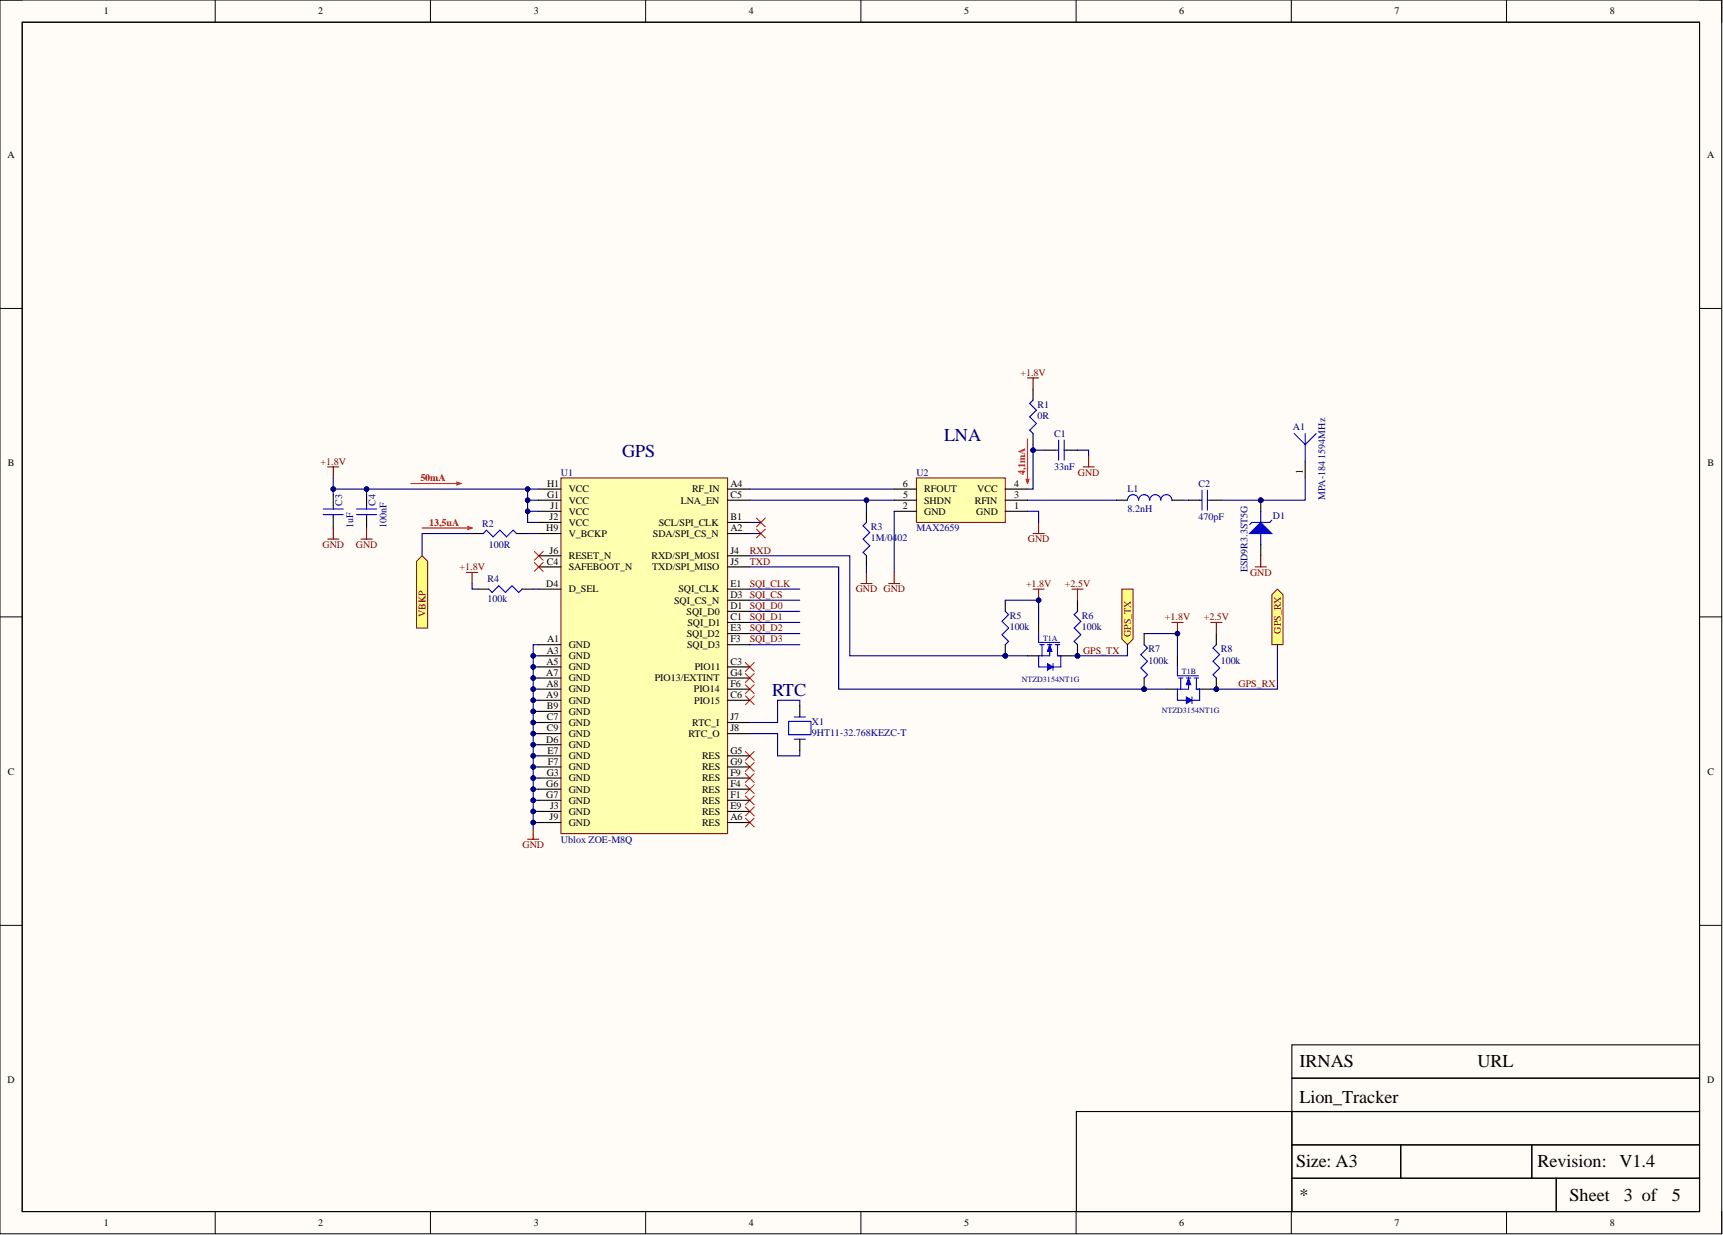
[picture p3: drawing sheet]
<svg xmlns="http://www.w3.org/2000/svg" width="393mm" height="282mm" viewBox="0 0 393 282" stroke-linecap="round" stroke-linejoin="round" font-family="sans-serif">
<path d="M0 0h393.1v281.6h-393.1z" fill-rule="evenodd" fill="#fffcf8"/>
<path d="M0 0h393.1v281.6h-393.1z" fill="none" stroke="#000" stroke-width=".23"/>
<path d="M5.1 5.1h382.9v271.4h-382.9z" fill-rule="evenodd" fill="#fffcf8"/>
<g fill="none" stroke="#000" stroke-width=".23">
<path d="M0 0h5.1M5.1 5.1h382.9v271.4h-382.9zM49.1 0v5.1M98.3 0v5.1M147.4 0v5.1M196.5 0v5.1M245.7 0v5.1M294.8 0v5.1M343.9 0v5.1M388 0h5.1v5.1M0 70.4h5.1M388 70.4h5.1"/>
<path d="M0 140.8h5.1M388 140.8h5.1M0 211.2h5.1M388 211.2h5.1M49.1 276.5v5.1M98.3 276.5v5.1M147.4 276.5v5.1M196.5 276.5v5.1M245.7 276.5v5.1M294.8 276.5v5.1M343.9 276.5v5.1M393.1 276.5v5.1"/>
</g>
<path d="M5.1 5.1h382.9v271.4h-382.9zM107.8 121.8h2.5M117.9 121.8h2.6M294.9 238.5h93.1v7.6h-93.1zM245.7 253.7h49.2v22.8h-49.2zM294.9 253.7h93.1v7.6h-93.1zM294.9 246.1h93.1v7.6h-93.1zM294.9 261.3h24.9v7.6h-24.9zM294.9 268.9h60.4v7.6h-60.4zM319.8 261.3h29.9v7.6h-29.9zM349.7 261.3h38.3v7.6h-38.3zM355.3 268.9h32.7v7.6h-32.7z" fill="none" stroke="#000" stroke-width=".25"/>
<path d="M110.3 121.8l.8-.8 1.5 1.5 1.5-1.5 1.5 1.5 1.6-1.5 .7 .8" fill="none" stroke="#00f" stroke-width=".25"/>
<path d="M209.2 109.1h20.3v10.1h-20.3z" fill-rule="evenodd" fill="#ffffb0"/>
<path d="M209.2 109.1h20.3v10.1h-20.3z" fill="none" stroke="#800000" stroke-width=".23"/>
<path d="M204.1 116.7h5.1M204.1 114.2h5.1M204.1 111.6h5.1M229.5 116.7h5.1M229.5 114.2h5.1M229.5 111.6h5.1M238.4 102.7h2.5M243.4 102.7h2.6M254.9 114.2h2.5M267.5 114.2h2.6M271.3 114.2h2.6M276.4 114.2h2.5" fill="none" stroke="#000" stroke-width=".25"/>
<path d="M237.1 119.2v2.6M247.2 106.6h2.6M248.5 104v2.6M196.5 133.2h2.6M197.8 130.7v2.5M202.9 133.2h2.5M204.1 130.7v2.5M235.8 121.8h2.6" fill="none" stroke="#800000" stroke-width=".25"/>
<path d="M240.9 102.7h.8M241.7 100.5v4.5M242.9 102.7h.5M242.9 100.5v4.5M257.4 114.2a1.27 1.27 0 0 1 1.3-1.3 1.27 1.27 0 0 1 1.2 1.3 1.27 1.27 0 0 1 1.3-1.3 1.27 1.27 0 0 1 1.3 1.3 1.27 1.27 0 0 1 1.2-1.3 1.27 1.27 0 0 1 1.3 1.3 1.27 1.27 0 0 1 1.3-1.3 1.27 1.27 0 0 1 1.2 1.3M273.9 114.2h.5M274.4 111.9v4.5M275.7 114.2h.7M275.7 111.9v4.5" fill="none" stroke="#00f" stroke-width=".25"/>
<path d="M96.4 126.8l1.2 1.3v15.2h-2.5v-15.2z" fill-rule="evenodd" fill="#ffff80"/>
<path d="M96.4 126.8l1.2 1.3v15.2h-2.5v-15.2z" fill="none" stroke="#800000" stroke-width=".23"/>
<path d="M235.8 91.3l-.7 .8 1.5 1.5-1.5 1.5 1.5 1.6-1.5 1.5 .7 .7M73.8 116.2h4.6M73.8 117.5h4.6M76.1 115.4v.8M76.1 117.5v.5M81.4 116.2h4.6M81.4 117.5h4.6M83.7 115.4v.8M83.7 117.5v.5M111.6 134.5l.7 .7 1.6-1.5 1.5 1.5 1.5-1.5 1.5 1.5 .8-.7" fill="none" stroke="#00f" stroke-width=".25"/>
<path d="M235.8 88.8v2.5M235.8 98.9v2.6M76.1 112.9v2.5M76.1 118v2.5M83.7 112.9v2.5M83.7 118v2.5M109 134.5h2.6M119.2 134.5h2.5" fill="none" stroke="#000" stroke-width=".25"/>
<g fill="none" stroke="#f00" stroke-width=".23">
<path d="M122 125.8l2 2.1M122 128.4l2 2M124 125.8l-2 2.1M124 128.4l-2 2M170.2 158.8l2 2M170.2 156.3l2 2M170.2 153.7l2 2.1M170.2 151.2l2 2M172.2 158.8l-2 2M172.2 156.3l-2 2M172.2 153.7l-2 2.1M172.2 151.2l-2 2"/>
<path d="M170.2 179.1l2 2M170.2 176.6l2 2M170.2 174l2 2.1M170.2 171.5l2 2M172.2 179.1l-2 2M172.2 176.6l-2 2M172.2 174l-2 2.1M172.2 171.5l-2 2M170.2 186.7l2 2M170.2 184.2l2 2M170.2 181.6l2 2.1M172.2 186.7l-2 2"/>
<path d="M172.2 184.2l-2 2M172.2 181.6l-2 2.1"/>
</g>
<path d="M74.8 123h2.5M76.1 120.5v2.5M82.4 123h2.6M83.7 120.5v2.5M120.5 191.5h2.5M121.7 189v2.5" fill="none" stroke="#800000" stroke-width=".25"/>
<path d="M128.1 109.1h38v81.2h-38z" fill-rule="evenodd" fill="#ffffb0"/>
<path d="M128.1 109.1h38v81.2h-38z" fill="none" stroke="#800000" stroke-width=".23"/>
<g fill="none" stroke="#000" stroke-width=".25">
<path d="M123 111.6h5.1M123 119.2h5.1M123 114.2h5.1M123 116.7h5.1M166.1 111.6h5.1M166.1 119.2h5.1M166.1 114.2h5.1M123 121.8h5.1M123 134.5h5.1M123 126.8h5.1M123 129.4h5.1M166.1 121.8h5.1"/>
<path d="M166.1 139.5h5.1M166.1 137h5.1M166.1 134.5h5.1M166.1 126.8h5.1M166.1 129.4h5.1M123 152.2h5.1M123 159.8h5.1M123 147.1h5.1M123 157.3h5.1M123 154.8h5.1M123 149.7h5.1M166.1 142.1h5.1"/>
<path d="M166.1 152.2h5.1M166.1 159.8h5.1M166.1 144.6h5.1M166.1 147.1h5.1M166.1 157.3h5.1M166.1 154.8h5.1M123 177.6h5.1M123 172.5h5.1M123 175h5.1M123 164.9h5.1M123 167.4h5.1M123 162.4h5.1"/>
<path d="M123 170h5.1M166.1 177.6h5.1M166.1 172.5h5.1M166.1 175h5.1M166.1 164.9h5.1M166.1 167.4h5.1M123 187.7h5.1M123 185.2h5.1M123 182.7h5.1M123 180.1h5.1M166.1 187.7h5.1M166.1 185.2h5.1"/>
<path d="M166.1 182.7h5.1M166.1 180.1h5.1"/>
</g>
<circle cx="287.8" cy="114.2" r=".51" fill="#000080"/>
<circle cx="287.8" cy="114.2" r=".51" fill="none" stroke="#000080" stroke-width=".23"/>
<path d="M287.8 119.2l2.6 2.6h-5.1z" fill="#00f"/>
<path d="M287.8 119.2l2.6 2.6h-5.1zM287.8 121.8v2.5" fill="none" stroke="#00f" stroke-width=".25"/>
<path d="M287.8 114.2v2.5M287.8 124.3v2.5" fill="none" stroke="#000" stroke-width=".25"/>
<circle cx="287.8" cy="114.2" r=".51" fill="#000080"/>
<circle cx="287.8" cy="114.2" r=".51" fill="none" stroke="#000080" stroke-width=".23"/>
<path d="M295.4 98.9l2.6 2.6 2.5-2.6M298 98.9v6.4M287.8 116.7v2.5M290.4 118.7l-.5 .5h-4.1l-.5 .5M180 164.6h5.1v3.1h-5.1zM181.3 168.7h2.6M181.3 163.6h2.6" fill="none" stroke="#00f" stroke-width=".25"/>
<path d="M234.6 86.3h2.5M235.8 86.3v2.5M74.8 106.6h2.5M76.1 106.6v2.5M106.5 130.7h2.5M107.8 130.7v2.5M286.6 129.4h2.5M287.8 126.8v2.6" fill="none" stroke="#800000" stroke-width=".25"/>
<path d="M298 105.3v3.8M182.6 161.1v2.5M182.6 168.7v2.5" fill="none" stroke="#000" stroke-width=".25"/>
<circle cx="229.5" cy="149.7" r=".51" fill="#000080"/>
<circle cx="229.5" cy="149.7" r=".51" fill="none" stroke="#000080" stroke-width=".23"/>
<path d="M229.5 139.5l.8 .8-1.6 1.5 1.6 1.5-1.6 1.6 1.6 1.5-.8 .7" fill="none" stroke="#00f" stroke-width=".25"/>
<path d="M229.5 137v2.5M229.5 147.1v2.6" fill="none" stroke="#000" stroke-width=".25"/>
<circle cx="229.5" cy="149.7" r=".51" fill="#000080"/>
<circle cx="229.5" cy="149.7" r=".51" fill="none" stroke="#000080" stroke-width=".23"/>
<circle cx="246" cy="149.7" r=".51" fill="#000080"/>
<circle cx="246" cy="149.7" r=".51" fill="none" stroke="#000080" stroke-width=".23"/>
<path d="M246 139.5l-.8 .8 1.5 1.5-1.5 1.5 1.5 1.6-1.5 1.5 .8 .7" fill="none" stroke="#00f" stroke-width=".25"/>
<path d="M246 147.1v2.6" fill="none" stroke="#000" stroke-width=".25"/>
<circle cx="246" cy="149.7" r=".51" fill="#000080"/>
<circle cx="246" cy="149.7" r=".51" fill="none" stroke="#000080" stroke-width=".23"/>
<path d="M246 137v2.5" fill="none" stroke="#000" stroke-width=".25"/>
<circle cx="261.2" cy="157.3" r=".51" fill="#000080"/>
<circle cx="261.2" cy="157.3" r=".51" fill="none" stroke="#000080" stroke-width=".23"/>
<path d="M261.2 147.1l.8 .8-1.6 1.5 1.6 1.5-1.6 1.6 1.6 1.5-.8 .8" fill="none" stroke="#00f" stroke-width=".25"/>
<path d="M261.2 144.6v2.5M261.2 154.8v2.5" fill="none" stroke="#000" stroke-width=".25"/>
<circle cx="261.2" cy="157.3" r=".51" fill="#000080"/>
<circle cx="261.2" cy="157.3" r=".51" fill="none" stroke="#000080" stroke-width=".23"/>
<circle cx="277.7" cy="157.3" r=".51" fill="#000080"/>
<circle cx="277.7" cy="157.3" r=".51" fill="none" stroke="#000080" stroke-width=".23"/>
<path d="M277.7 147.1l-.8 .8 1.5 1.5-1.5 1.5 1.5 1.6-1.5 1.5 .8 .8" fill="none" stroke="#00f" stroke-width=".25"/>
<path d="M277.7 154.8v2.5" fill="none" stroke="#000" stroke-width=".25"/>
<circle cx="277.7" cy="157.3" r=".51" fill="#000080"/>
<circle cx="277.7" cy="157.3" r=".51" fill="none" stroke="#000080" stroke-width=".23"/>
<path d="M234.6 149.7h2.5M237.1 142.1v2.5M242.2 149.7h2.5M277.7 144.6v2.5" fill="none" stroke="#000" stroke-width=".25"/>
<path d="M237.1 144.6v2h4.8M237.4 147.1h1M237.9 147.1v2.6h1.7v-2.6M239.1 147.1h1M240.9 147.1h1M241.4 147.1v2.6" fill="none" stroke="#00f" stroke-width=".25"/>
<path d="M239.6 147.1l.5 1.6h-1z" fill="#00f"/>
<path d="M239.6 147.1l.5 1.6h-1z" fill="none" stroke="#00f" stroke-width=".23"/>
<path d="M237.1 149.7v2.5h2M240.4 151.5v1.5M241.4 149.7h.8v2.5h-1.8" fill="none" stroke="#00f" stroke-width=".25"/>
<path d="M239.1 151.5l1.3 .7-1.3 .8z" fill="#00f"/>
<path d="M239.1 151.5l1.3 .7-1.3 .8z" fill="none" stroke="#00f" stroke-width=".23"/>
<path d="M237.1 149.7h.8M268.8 152.2v2h4.8M269.1 154.8h1M269.6 154.8v2.5h1.7v-2.5M270.8 154.8h1M272.6 154.8h1M273.1 154.8v2.5" fill="none" stroke="#00f" stroke-width=".25"/>
<path d="M266.3 157.3h2.5M268.8 149.7v2.5M273.9 157.3h2.5" fill="none" stroke="#000" stroke-width=".25"/>
<path d="M271.3 154.8l.5 1.5h-1z" fill="#00f"/>
<path d="M271.3 154.8l.5 1.5h-1z" fill="none" stroke="#00f" stroke-width=".23"/>
<path d="M268.8 157.3v2.5h2M272.1 159.1v1.5M273.1 157.3h.8v2.5h-1.8" fill="none" stroke="#00f" stroke-width=".25"/>
<path d="M270.8 159.1l1.3 .7-1.3 .8z" fill="#00f"/>
<path d="M270.8 159.1l1.3 .7-1.3 .8z" fill="none" stroke="#00f" stroke-width=".23"/>
<path d="M268.8 157.3h.8" fill="none" stroke="#00f" stroke-width=".25"/>
<path d="M235.8 134.5h2.6M237.1 134.5v2.5" fill="none" stroke="#800000" stroke-width=".25"/>
<circle cx="237.1" cy="137" r=".51" fill="#000080"/>
<circle cx="237.1" cy="137" r=".51" fill="none" stroke="#000080" stroke-width=".23"/>
<path d="M267.5 142.1h2.6M268.8 142.1v2.5" fill="none" stroke="#800000" stroke-width=".25"/>
<circle cx="268.8" cy="144.6" r=".51" fill="#000080"/>
<circle cx="268.8" cy="144.6" r=".51" fill="none" stroke="#000080" stroke-width=".23"/>
<path d="M244.7 134.5h2.5M246 134.5v2.5M276.4 142.1h2.5M277.7 142.1v2.5" fill="none" stroke="#800000" stroke-width=".25"/>
<path d="M291.6 134.5l1.3 1.2v11.4h-2.5v-11.4z" fill-rule="evenodd" fill="#ffff80"/>
<path d="M291.6 134.5l1.3 1.2v11.4h-2.5v-11.4z" fill="none" stroke="#800000" stroke-width=".23"/>
<path d="M256.1 134.5h2.6v11.4l-1.3 1.2-1.3-1.2z" fill-rule="evenodd" fill="#ffff80"/>
<path d="M256.1 134.5h2.6v11.4l-1.3 1.2-1.3-1.2z" fill="none" stroke="#800000" stroke-width=".23"/>
<path d="M172.7 118.2l2 2.1M174.7 118.2l-2 2.1M172.7 120.8l2 2M174.7 120.8l-2 2" fill="none" stroke="#f00" stroke-width=".23"/>
<path d="M93.8 110.4h11.4M104.2 110l1 .4M105.2 110.4l-1 .3M234.2 109.3l.4 1.1M234.6 100.2v10.2M234.9 109.3l-.3 1.1M96.4 120.5h11.4M106.8 120.2l1 .3M107.8 120.5l-1 .3" fill="none" stroke="#f00" stroke-width=".25"/>
<path d="M197.8 119.2l-.8 .8 1.6 1.5-1.6 1.5 1.6 1.6-1.6 1.5 .8 .7" fill="none" stroke="#00f" stroke-width=".25"/>
<path d="M197.8 116.7v2.5M197.8 126.8v2.6" fill="none" stroke="#000" stroke-width=".25"/>
<path d="M197.8 114.2h6.3M120.5 121.8h2.5" fill="none" stroke="#000080" stroke-width=".25"/>
<circle cx="197.8" cy="114.2" r=".51" fill="#000080"/>
<circle cx="197.8" cy="114.2" r=".51" fill="none" stroke="#000080" stroke-width=".23"/>
<path d="M204.1 116.7v14M234.6 116.7h2.5v2.5M246 102.7h2.5v1.3M197.8 129.4v1.3M121.7 149.7h1.3" fill="none" stroke="#000080" stroke-width=".25"/>
<circle cx="121.7" cy="149.7" r=".51" fill="#000080"/>
<circle cx="121.7" cy="149.7" r=".51" fill="none" stroke="#000080" stroke-width=".23"/>
<path d="M121.7 152.2h1.3" fill="none" stroke="#000080" stroke-width=".25"/>
<circle cx="121.7" cy="152.2" r=".51" fill="#000080"/>
<circle cx="121.7" cy="152.2" r=".51" fill="none" stroke="#000080" stroke-width=".23"/>
<path d="M121.7 154.8h1.3" fill="none" stroke="#000080" stroke-width=".25"/>
<circle cx="121.7" cy="154.8" r=".51" fill="#000080"/>
<circle cx="121.7" cy="154.8" r=".51" fill="none" stroke="#000080" stroke-width=".23"/>
<path d="M121.7 157.3h1.3" fill="none" stroke="#000080" stroke-width=".25"/>
<circle cx="121.7" cy="157.3" r=".51" fill="#000080"/>
<circle cx="121.7" cy="157.3" r=".51" fill="none" stroke="#000080" stroke-width=".23"/>
<path d="M121.7 159.8h1.3" fill="none" stroke="#000080" stroke-width=".25"/>
<circle cx="121.7" cy="159.8" r=".51" fill="#000080"/>
<circle cx="121.7" cy="159.8" r=".51" fill="none" stroke="#000080" stroke-width=".23"/>
<path d="M121.7 162.4h1.3" fill="none" stroke="#000080" stroke-width=".25"/>
<circle cx="121.7" cy="162.4" r=".51" fill="#000080"/>
<circle cx="121.7" cy="162.4" r=".51" fill="none" stroke="#000080" stroke-width=".23"/>
<path d="M121.7 164.9h1.3" fill="none" stroke="#000080" stroke-width=".25"/>
<circle cx="121.7" cy="164.9" r=".51" fill="#000080"/>
<circle cx="121.7" cy="164.9" r=".51" fill="none" stroke="#000080" stroke-width=".23"/>
<path d="M121.7 167.4h1.3" fill="none" stroke="#000080" stroke-width=".25"/>
<circle cx="121.7" cy="167.4" r=".51" fill="#000080"/>
<circle cx="121.7" cy="167.4" r=".51" fill="none" stroke="#000080" stroke-width=".23"/>
<path d="M121.7 170h1.3" fill="none" stroke="#000080" stroke-width=".25"/>
<circle cx="121.7" cy="170" r=".51" fill="#000080"/>
<circle cx="121.7" cy="170" r=".51" fill="none" stroke="#000080" stroke-width=".23"/>
<path d="M121.7 172.5h1.3" fill="none" stroke="#000080" stroke-width=".25"/>
<circle cx="121.7" cy="172.5" r=".51" fill="#000080"/>
<circle cx="121.7" cy="172.5" r=".51" fill="none" stroke="#000080" stroke-width=".23"/>
<path d="M121.7 175h1.3" fill="none" stroke="#000080" stroke-width=".25"/>
<circle cx="121.7" cy="175" r=".51" fill="#000080"/>
<circle cx="121.7" cy="175" r=".51" fill="none" stroke="#000080" stroke-width=".23"/>
<path d="M121.7 177.6h1.3" fill="none" stroke="#000080" stroke-width=".25"/>
<circle cx="121.7" cy="177.6" r=".51" fill="#000080"/>
<circle cx="121.7" cy="177.6" r=".51" fill="none" stroke="#000080" stroke-width=".23"/>
<path d="M121.7 180.1h1.3" fill="none" stroke="#000080" stroke-width=".25"/>
<circle cx="121.7" cy="180.1" r=".51" fill="#000080"/>
<circle cx="121.7" cy="180.1" r=".51" fill="none" stroke="#000080" stroke-width=".23"/>
<path d="M121.7 182.7h1.3" fill="none" stroke="#000080" stroke-width=".25"/>
<circle cx="121.7" cy="182.7" r=".51" fill="#000080"/>
<circle cx="121.7" cy="182.7" r=".51" fill="none" stroke="#000080" stroke-width=".23"/>
<path d="M121.7 185.2h1.3" fill="none" stroke="#000080" stroke-width=".25"/>
<circle cx="121.7" cy="185.2" r=".51" fill="#000080"/>
<circle cx="121.7" cy="185.2" r=".51" fill="none" stroke="#000080" stroke-width=".23"/>
<path d="M121.7 187.7h1.3" fill="none" stroke="#000080" stroke-width=".25"/>
<circle cx="121.7" cy="187.7" r=".51" fill="#000080"/>
<circle cx="121.7" cy="187.7" r=".51" fill="none" stroke="#000080" stroke-width=".23"/>
<path d="M171.2 114.2h26.6v2.5M107.8 133.2v1.3h1.2M121.7 134.5h1.3" fill="none" stroke="#000080" stroke-width=".25"/>
<circle cx="197.8" cy="114.2" r=".51" fill="#000080"/>
<circle cx="197.8" cy="114.2" r=".51" fill="none" stroke="#000080" stroke-width=".23"/>
<path d="M83.7 111.6v1.3" fill="none" stroke="#000080" stroke-width=".25"/>
<circle cx="83.7" cy="111.6" r=".51" fill="#000080"/>
<circle cx="83.7" cy="111.6" r=".51" fill="none" stroke="#000080" stroke-width=".23"/>
<path d="M120.5 111.6v2.6h2.5" fill="none" stroke="#000080" stroke-width=".25"/>
<circle cx="120.5" cy="114.2" r=".51" fill="#000080"/>
<circle cx="120.5" cy="114.2" r=".51" fill="none" stroke="#000080" stroke-width=".23"/>
<circle cx="120.5" cy="111.6" r=".51" fill="#000080"/>
<circle cx="120.5" cy="111.6" r=".51" fill="none" stroke="#000080" stroke-width=".23"/>
<path d="M120.5 114.2v2.5h2.5" fill="none" stroke="#000080" stroke-width=".25"/>
<circle cx="120.5" cy="116.7" r=".51" fill="#000080"/>
<circle cx="120.5" cy="116.7" r=".51" fill="none" stroke="#000080" stroke-width=".23"/>
<circle cx="120.5" cy="114.2" r=".51" fill="#000080"/>
<circle cx="120.5" cy="114.2" r=".51" fill="none" stroke="#000080" stroke-width=".23"/>
<path d="M120.5 116.7v2.5h2.5" fill="none" stroke="#000080" stroke-width=".25"/>
<circle cx="120.5" cy="116.7" r=".51" fill="#000080"/>
<circle cx="120.5" cy="116.7" r=".51" fill="none" stroke="#000080" stroke-width=".23"/>
<path d="M235.8 101.5v1.2" fill="none" stroke="#000080" stroke-width=".25"/>
<circle cx="235.8" cy="102.7" r=".51" fill="#000080"/>
<circle cx="235.8" cy="102.7" r=".51" fill="none" stroke="#000080" stroke-width=".23"/>
<path d="M171.2 119.2h2.5M171.2 111.6h32.9M171.2 121.8h2.5M123 147.1h-1.3v41.9M171.2 167.4h6.3v5.1h5.1v-1.3M182.6 161.1v-1.3h-5.1v5.1h-6.3" fill="none" stroke="#000080" stroke-width=".25"/>
<circle cx="121.7" cy="149.7" r=".51" fill="#000080"/>
<circle cx="121.7" cy="149.7" r=".51" fill="none" stroke="#000080" stroke-width=".23"/>
<circle cx="121.7" cy="152.2" r=".51" fill="#000080"/>
<circle cx="121.7" cy="152.2" r=".51" fill="none" stroke="#000080" stroke-width=".23"/>
<circle cx="121.7" cy="154.8" r=".51" fill="#000080"/>
<circle cx="121.7" cy="154.8" r=".51" fill="none" stroke="#000080" stroke-width=".23"/>
<circle cx="121.7" cy="157.3" r=".51" fill="#000080"/>
<circle cx="121.7" cy="157.3" r=".51" fill="none" stroke="#000080" stroke-width=".23"/>
<circle cx="121.7" cy="159.8" r=".51" fill="#000080"/>
<circle cx="121.7" cy="159.8" r=".51" fill="none" stroke="#000080" stroke-width=".23"/>
<circle cx="121.7" cy="162.4" r=".51" fill="#000080"/>
<circle cx="121.7" cy="162.4" r=".51" fill="none" stroke="#000080" stroke-width=".23"/>
<circle cx="121.7" cy="164.9" r=".51" fill="#000080"/>
<circle cx="121.7" cy="164.9" r=".51" fill="none" stroke="#000080" stroke-width=".23"/>
<circle cx="121.7" cy="167.4" r=".51" fill="#000080"/>
<circle cx="121.7" cy="167.4" r=".51" fill="none" stroke="#000080" stroke-width=".23"/>
<circle cx="121.7" cy="170" r=".51" fill="#000080"/>
<circle cx="121.7" cy="170" r=".51" fill="none" stroke="#000080" stroke-width=".23"/>
<circle cx="121.7" cy="172.5" r=".51" fill="#000080"/>
<circle cx="121.7" cy="172.5" r=".51" fill="none" stroke="#000080" stroke-width=".23"/>
<circle cx="121.7" cy="175" r=".51" fill="#000080"/>
<circle cx="121.7" cy="175" r=".51" fill="none" stroke="#000080" stroke-width=".23"/>
<circle cx="121.7" cy="177.6" r=".51" fill="#000080"/>
<circle cx="121.7" cy="177.6" r=".51" fill="none" stroke="#000080" stroke-width=".23"/>
<circle cx="121.7" cy="180.1" r=".51" fill="#000080"/>
<circle cx="121.7" cy="180.1" r=".51" fill="none" stroke="#000080" stroke-width=".23"/>
<circle cx="121.7" cy="182.7" r=".51" fill="#000080"/>
<circle cx="121.7" cy="182.7" r=".51" fill="none" stroke="#000080" stroke-width=".23"/>
<circle cx="121.7" cy="185.2" r=".51" fill="#000080"/>
<circle cx="121.7" cy="185.2" r=".51" fill="none" stroke="#000080" stroke-width=".23"/>
<circle cx="121.7" cy="187.7" r=".51" fill="#000080"/>
<circle cx="121.7" cy="187.7" r=".51" fill="none" stroke="#000080" stroke-width=".23"/>
<path d="M238.4 102.7h-2.6v8.9h-1.2M171.2 134.5h11.4M171.2 137h11.4M171.2 139.5h11.4M171.2 142.1h11.4M171.2 144.6h11.4M171.2 147.1h11.4" fill="none" stroke="#000080" stroke-width=".25"/>
<circle cx="235.8" cy="102.7" r=".51" fill="#000080"/>
<circle cx="235.8" cy="102.7" r=".51" fill="none" stroke="#000080" stroke-width=".23"/>
<path d="M76.1 111.6h46.9M234.6 114.2h20.3" fill="none" stroke="#000080" stroke-width=".25"/>
<circle cx="120.5" cy="111.6" r=".51" fill="#000080"/>
<circle cx="120.5" cy="111.6" r=".51" fill="none" stroke="#000080" stroke-width=".23"/>
<circle cx="83.7" cy="111.6" r=".51" fill="#000080"/>
<circle cx="83.7" cy="111.6" r=".51" fill="none" stroke="#000080" stroke-width=".23"/>
<circle cx="76.1" cy="111.6" r=".51" fill="#000080"/>
<circle cx="76.1" cy="111.6" r=".51" fill="none" stroke="#000080" stroke-width=".23"/>
<path d="M76.1 109.1v3.8" fill="none" stroke="#000080" stroke-width=".25"/>
<circle cx="76.1" cy="111.6" r=".51" fill="#000080"/>
<circle cx="76.1" cy="111.6" r=".51" fill="none" stroke="#000080" stroke-width=".23"/>
<path d="M229.5 137h7.6v5.1" fill="none" stroke="#000080" stroke-width=".25"/>
<circle cx="237.1" cy="137" r=".51" fill="#000080"/>
<circle cx="237.1" cy="137" r=".51" fill="none" stroke="#000080" stroke-width=".23"/>
<path d="M261.2 144.6h7.6v5.1" fill="none" stroke="#000080" stroke-width=".25"/>
<circle cx="268.8" cy="144.6" r=".51" fill="#000080"/>
<circle cx="268.8" cy="144.6" r=".51" fill="none" stroke="#000080" stroke-width=".23"/>
<path d="M291.6 147.1v10.2h-15.2" fill="none" stroke="#000080" stroke-width=".25"/>
<circle cx="277.7" cy="157.3" r=".51" fill="#000080"/>
<circle cx="277.7" cy="157.3" r=".51" fill="none" stroke="#000080" stroke-width=".23"/>
<path d="M257.4 147.1v2.6h-12.7" fill="none" stroke="#000080" stroke-width=".25"/>
<circle cx="246" cy="149.7" r=".51" fill="#000080"/>
<circle cx="246" cy="149.7" r=".51" fill="none" stroke="#000080" stroke-width=".23"/>
<path d="M171.2 126.8h22.8v22.9h40.6" fill="none" stroke="#000080" stroke-width=".25"/>
<circle cx="229.5" cy="149.7" r=".51" fill="#000080"/>
<circle cx="229.5" cy="149.7" r=".51" fill="none" stroke="#000080" stroke-width=".23"/>
<path d="M171.2 129.4h20.3v27.9h74.8" fill="none" stroke="#000080" stroke-width=".25"/>
<circle cx="261.2" cy="157.3" r=".51" fill="#000080"/>
<circle cx="261.2" cy="157.3" r=".51" fill="none" stroke="#000080" stroke-width=".23"/>
<path d="M270.1 114.2h1.2M298 109.1v5.1h-19.1" fill="none" stroke="#000080" stroke-width=".25"/>
<circle cx="287.8" cy="114.2" r=".51" fill="#000080"/>
<circle cx="287.8" cy="114.2" r=".51" fill="none" stroke="#000080" stroke-width=".23"/>
<path d="M107.8 121.8h-11.4v5" fill="none" stroke="#000080" stroke-width=".25"/>
<g font-size="4.1" fill="#000080">
<text x="215.6" y="100.6">LNA</text>
<text x="142" y="104.4">GPS</text>
<text x="176.2" y="158.9">RTC</text>
</g>
<g font-size="4.1">
<text x="296.7" y="243.4">IRNAS</text>
<text x="337.3" y="243.4">URL</text>
<text x="296.7" y="251.8">Lion_Tracker</text>
<text x="295.9" y="266.2">Size: A3</text>
<text x="351" y="266.2">Revision:</text>
<text x="369.7" y="266.2">V1.4</text>
<text x="296.7" y="274.1">*</text>
<text x="358.3" y="274.1">Sheet</text>
<text x="370.7" y="274.1">3 of</text>
<text x="381.7" y="274.1">5</text>
</g>
<g font-size="2.3">
<text x="23.7" y="3.3">1</text>
<text x="72.7" y="3.3">2</text>
<text x="121.9" y="3.3">3</text>
<text x="170.9" y="3.3">4</text>
<text x="220.1" y="3.3">5</text>
<text x="269.2" y="3.3">6</text>
<text x="318.3" y="3.3">7</text>
<text x="367.5" y="3.3">8</text>
<text x="1.7" y="36">A</text>
<text x="389.7" y="36">A</text>
<text x="1.8" y="106.4">B</text>
<text x="389.8" y="106.4">B</text>
<text x="124.9" y="113.7">G1</text>
<text x="124.9" y="111.1">H1</text>
<text x="129.8" y="112.4">VCC</text>
<text x="158" y="112.4">RF_IN</text>
<text x="166.7" y="111.1">A4</text>
<text x="166.7" y="113.7">C5</text>
<text x="206.1" y="111.1">6</text>
<text x="206.2" y="113.7">5</text>
<text x="211" y="112.4">RFOUT</text>
<text x="223.1" y="112.4">VCC</text>
<text x="231.5" y="113.7">3</text>
<text x="231.5" y="111.1">4</text>
<text x="297.5" y="108.2" transform="rotate(-90 297.5 108.2)">1</text>
<text x="125.5" y="118.7">J2</text>
<text x="125.7" y="116.2">J1</text>
<text x="129.8" y="114.9">VCC</text>
<text x="129.8" y="117.5">VCC</text>
<text x="129.8" y="120">VCC</text>
<text x="150.4" y="120">SCL/SPI_CLK</text>
<text x="155.4" y="114.9">LNA_EN</text>
<text x="166.7" y="118.7">B1</text>
<text x="206.1" y="116.2">2</text>
<text x="211" y="117.5">GND</text>
<text x="211" y="114.9">SHDN</text>
<text x="222.5" y="114.9">RFIN</text>
<text x="222.9" y="117.5">GND</text>
<text x="231.5" y="116.2">1</text>
<text x="124.7" y="121.3">H9</text>
<text x="129.8" y="122.5">V_BCKP</text>
<text x="149.1" y="122.5">SDA/SPI_CS_N</text>
<text x="166.7" y="121.3">A2</text>
<text x="124.9" y="128.9">C4</text>
<text x="125.5" y="126.3">J6</text>
<text x="129.8" y="130.1">SAFEBOOT_N</text>
<text x="129.8" y="127.6">RESET_N</text>
<text x="148.7" y="127.6">RXD/SPI_MOSI</text>
<text x="148.9" y="130.1">TXD/SPI_MISO</text>
<text x="166.7" y="126.3">J4</text>
<text x="166.7" y="128.9">J5</text>
<text x="124.7" y="133.9">D4</text>
<text x="129.8" y="135.2">D_SEL</text>
<text x="153.9" y="137.8">SQI_CS_N</text>
<text x="154.9" y="135.2">SQI_CLK</text>
<text x="166.7" y="136.5">D3</text>
<text x="166.7" y="133.9">E1</text>
<text x="156.8" y="140.3">SQI_D0</text>
<text x="157" y="142.8">SQI_D1</text>
<text x="166.7" y="141.6">C1</text>
<text x="166.7" y="139">D1</text>
<text x="124.8" y="149.2">A3</text>
<text x="124.9" y="146.6">A1</text>
<text x="129.8" y="147.9">GND</text>
<text x="156.8" y="145.4">SQI_D2</text>
<text x="156.9" y="147.9">SQI_D3</text>
<text x="166.7" y="144.1">E3</text>
<text x="166.7" y="146.6">F3</text>
<text x="124.7" y="154.2">A7</text>
<text x="124.8" y="151.7">A5</text>
<text x="129.8" y="150.4">GND</text>
<text x="129.8" y="153">GND</text>
<text x="129.8" y="155.5">GND</text>
<text x="149.5" y="155.5">PIO13/EXTINT</text>
<text x="158.6" y="153">PIO11</text>
<text x="166.7" y="151.7">C3</text>
<text x="166.7" y="154.2">G4</text>
<text x="124.7" y="159.3">A9</text>
<text x="124.8" y="156.8">A8</text>
<text x="124.9" y="161.9">B9</text>
<text x="129.8" y="158.1">GND</text>
<text x="129.8" y="160.6">GND</text>
<text x="158.4" y="158.1">PIO14</text>
<text x="158.5" y="160.6">PIO15</text>
<text x="166.7" y="159.3">C6</text>
<text x="166.7" y="156.8">F6</text>
<text x="124.9" y="164.4">C7</text>
<text x="124.9" y="166.9">C9</text>
<text x="129.8" y="163.1">GND</text>
<text x="129.8" y="165.7">GND</text>
<text x="158" y="165.7">RTC_I</text>
<text x="166.7" y="164.4">J7</text>
<text x="166.7" y="166.9">J8</text>
<text x="124.7" y="169.5">D6</text>
<text x="125" y="172">E7</text>
<text x="129.8" y="168.2">GND</text>
<text x="129.8" y="170.7">GND</text>
<text x="129.8" y="173.3">GND</text>
<text x="157.2" y="168.2">RTC_O</text>
<text x="160.3" y="173.3">RES</text>
<text x="166.7" y="172">G5</text>
<text x="1.8" y="176.8">C</text>
<text x="124.7" y="179.6">G6</text>
<text x="124.8" y="177.1">G3</text>
<text x="125.1" y="174.5">F7</text>
<text x="129.8" y="175.8">GND</text>
<text x="129.8" y="178.3">GND</text>
<text x="160.3" y="178.3">RES</text>
<text x="160.3" y="175.8">RES</text>
<text x="166.7" y="179.6">F4</text>
<text x="166.7" y="177.1">F9</text>
<text x="166.7" y="174.5">G9</text>
<text x="389.8" y="176.8">C</text>
<text x="124.7" y="182.2">G7</text>
<text x="125.6" y="184.7">J3</text>
<text x="129.8" y="180.9">GND</text>
<text x="129.8" y="183.4">GND</text>
<text x="129.8" y="186">GND</text>
<text x="160.3" y="186">RES</text>
<text x="160.3" y="183.4">RES</text>
<text x="160.3" y="180.9">RES</text>
<text x="166.7" y="184.7">E9</text>
<text x="166.7" y="182.2">F1</text>
<text x="125.5" y="187.2">J9</text>
<text x="129.8" y="188.5">GND</text>
<text x="160.3" y="188.5">RES</text>
<text x="166.7" y="187.2">A6</text>
<text x="1.7" y="247.2">D</text>
<text x="389.7" y="247.2">D</text>
<text x="23.7" y="279.8">1</text>
<text x="72.7" y="279.8">2</text>
<text x="121.9" y="279.8">3</text>
<text x="170.9" y="279.8">4</text>
<text x="220.1" y="279.8">5</text>
<text x="269.2" y="279.8">6</text>
<text x="318.3" y="279.8">7</text>
<text x="367.5" y="279.8">8</text>
</g>
<g font-size="2.3" fill="#800000">
<text x="233" y="85.7">+1.8V</text>
<text x="73.2" y="106">+1.8V</text>
<text x="246.1" y="108.6">GND</text>
<text x="73.6" y="125.1">GND</text>
<text x="81.2" y="125.1">GND</text>
<text x="234.7" y="123.8">GND</text>
<text x="104.9" y="130.1">+1.8V</text>
<text x="171.2" y="126.3">RXD</text>
<text x="171.2" y="128.9">TXD</text>
<text x="285.4" y="131.4">GND</text>
<text x="171.2" y="133.9">SQI_CLK</text>
<text x="171.2" y="136.5">SQI_CS</text>
<text x="195.3" y="135.2">GND GND</text>
<text x="234.2" y="133.9">+1.8V</text>
<text x="243.1" y="133.9">+2.5V</text>
<text x="97.1" y="140.8" transform="rotate(-90 97.1 140.8)">VBKP</text>
<text x="171.2" y="139">SQI_D0</text>
<text x="171.2" y="141.6">SQI_D1</text>
<text x="265.9" y="141.6">+1.8V</text>
<text x="274.8" y="141.6">+2.5V</text>
<text x="171.2" y="144.1">SQI_D2</text>
<text x="171.2" y="146.6">SQI_D3</text>
<text x="247.2" y="149.2">GPS_TX</text>
<text x="258.2" y="145.4" transform="rotate(-90 258.2 145.4)">GPS_TX</text>
<text x="292.4" y="144.6" transform="rotate(-90 292.4 144.6)">GPS_RX</text>
<text x="282.8" y="156.8">GPS_RX</text>
<text x="119.3" y="193.6">GND</text>
</g>
<g font-size="2.3" fill="#000080">
<text x="236.9" y="93.1">R1</text>
<text x="236.9" y="95.6">0R</text>
<text x="240.7" y="99.7">C1</text>
<text x="295.2" y="98.2">A1</text>
<text x="240.7" y="107.3">33nF</text>
<text x="302.5" y="104.6" transform="rotate(-90 302.5 104.6)">1594MHz</text>
<text x="128.1" y="108.6">U1</text>
<text x="209.2" y="108.6">U2</text>
<text x="257.4" y="112.4">L1</text>
<text x="273.6" y="111.1">C2</text>
<text x="78.1" y="115.4" transform="rotate(-90 78.1 115.4)">C3</text>
<text x="85.7" y="115.4" transform="rotate(-90 85.7 115.4)">C4</text>
<text x="257.4" y="117">8.2nH</text>
<text x="273.6" y="118.7">470pF</text>
<text x="290.6" y="118.5">D1</text>
<text x="302.5" y="114.2" transform="rotate(-90 302.5 114.2)">MPA-184</text>
<text x="80.6" y="120.5" transform="rotate(-90 80.6 120.5)">1uF</text>
<text x="88.2" y="120.5" transform="rotate(-90 88.2 120.5)">100nF</text>
<text x="110.1" y="120.3">R2</text>
<text x="111.6" y="125.1">100R</text>
<text x="198.8" y="121">R3</text>
<text x="198.8" y="123.5">1M/0402</text>
<text x="209.2" y="121.3">MAX2659</text>
<text x="284.8" y="130.7" transform="rotate(-90 284.8 130.7)">ESD9R3.3ST5G</text>
<text x="111.3" y="132.9">R4</text>
<text x="111.3" y="137.5">100k</text>
<text x="230.5" y="141.3">R5</text>
<text x="230.5" y="143.8">100k</text>
<text x="247" y="141.3">R6</text>
<text x="247" y="143.8">100k</text>
<text x="262.2" y="148.9">R7</text>
<text x="278.7" y="148.9">R8</text>
<text x="262.2" y="151.5">100k</text>
<text x="278.7" y="151.5">100k</text>
<text x="185.4" y="165.4">X1</text>
<text x="185.4" y="167.9">9HT11-32.768KEZC-T</text>
<text x="128.1" y="192.3">Ublox ZOE-M8Q</text>
</g>
<g font-size="2.3" fill="#f00">
<text x="96" y="109.8">50mA</text>
<text x="234.1" y="108.5" transform="rotate(-90 234.1 108.5)">4,1mA</text>
<text x="98" y="120">13,5uA</text>
</g>
<g font-size="1.8" fill="#000080">
<text x="238.1" y="146.3">T1A</text>
<text x="233.3" y="155.6">NTZD3154NT1G</text>
<text x="269.8" y="153.9">T1B</text>
<text x="265.3" y="162.7">NTZD3154NT1G</text>
</g>
</svg>
